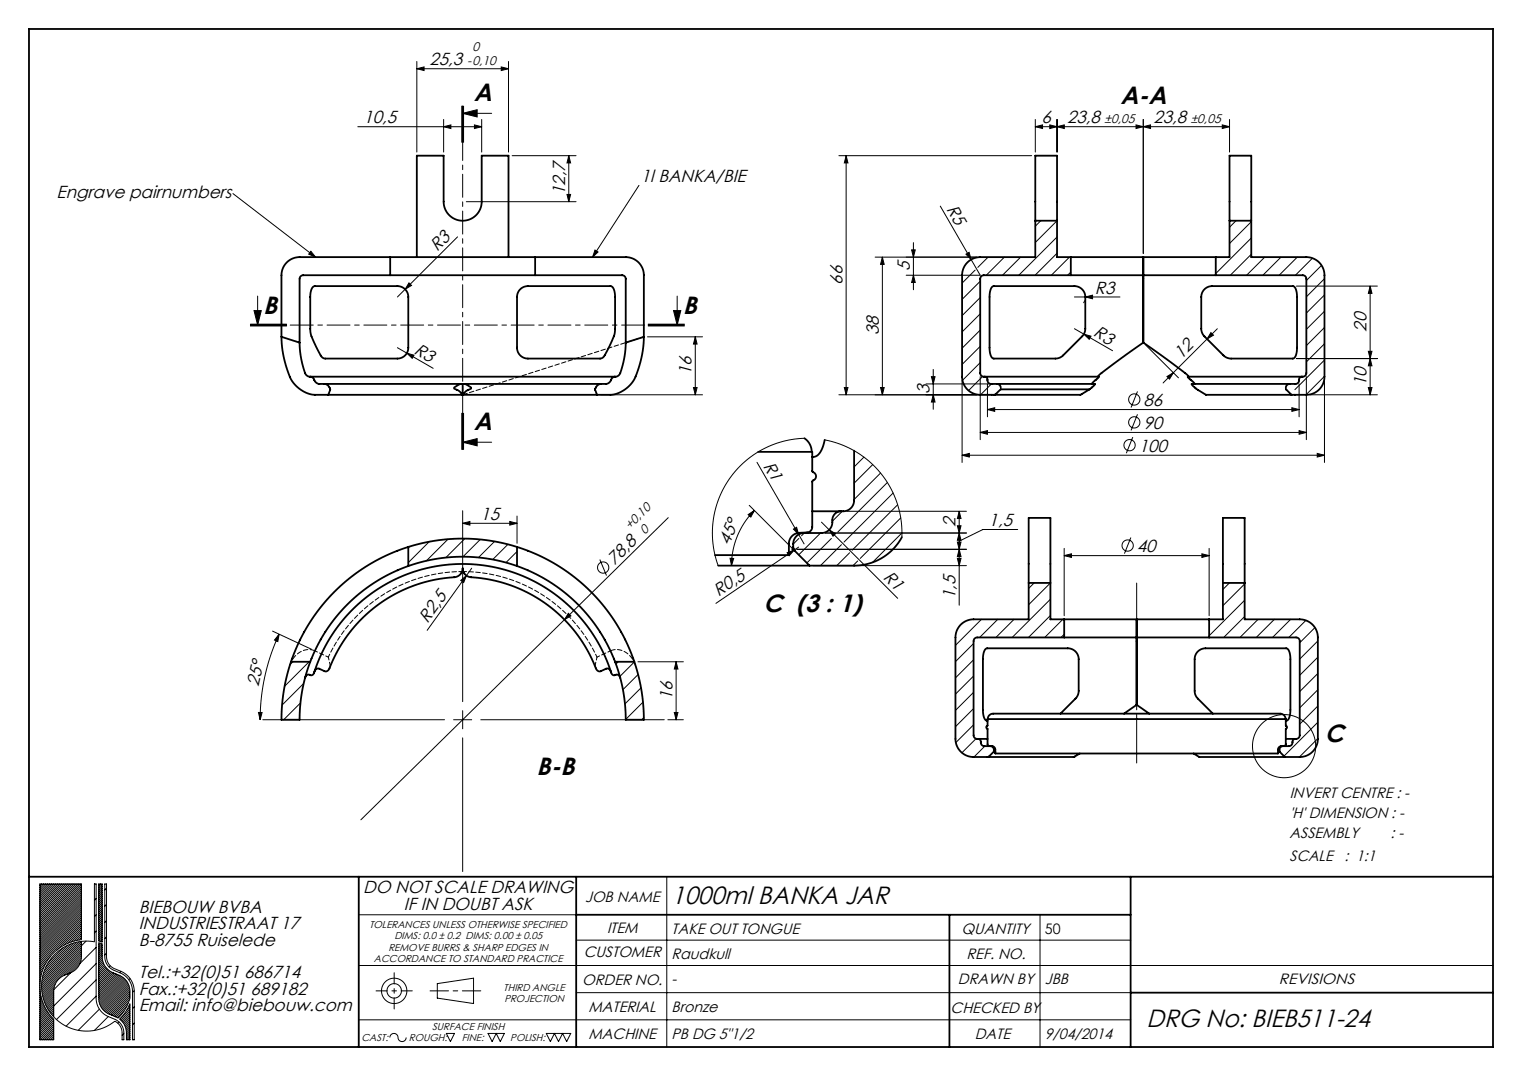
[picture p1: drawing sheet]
<svg xmlns="http://www.w3.org/2000/svg" width="420mm" height="297mm" viewBox="0 0 420 297" stroke-linecap="round" stroke-linejoin="round" font-family="sans-serif">
<g fill="none" stroke="#000" stroke-width=".28">
<path d="M115 19l2-.5v1zM115 17v25M115 19h25.3M138.3 18.5l2 .5-2 .5zM140.3 17v25M98.7 35h34.2M122.4 35l2-.5v1zM122.4 33v9M127.4 29.3v10M127.7 31.3l4-1v2zM127.7 29.3v10M127.7 31.3h8"/>
<path d="M127.9 29.3v10M130.9 34.5l2 .5-2 .5zM132.9 33v9M285.7 35l2-.5v1zM285.7 33v9M289.7 34.5l2 .5-2 .5zM291.7 35l2-.5v1zM291.7 33v9M313.5 34.5l2 .5-2 .5zM315.5 35l2-.5v1zM315.5 33v37M337.3 34.5l2 .5-2 .5z"/>
<path d="M339.3 35h-53.6M339.3 33v9M64.3 53.4l22.8 17.6M128.7 55.7h30.3M141.3 43h17.7M156.5 53.7h1l-.5 2zM157 43l.5 2h-1zM157 43v12.7M176.3 51.2l-12.8 19.8M231.5 43h53.2M233.5 43v66M233.5 43l.5 2h-1z"/>
<path d="M259.5 56.9l11 19.1h-20.4M85.8 69.4l1.3 1.6-1.9-.9zM112.9 78.1l.7 .7-1.8 1.1zM126.3 65.4l-16.6 16.6M164.2 69l.8 .6-1.5 1.4zM241.5 71h28M243.5 71v38M243.5 71l.5 2h-1zM251.6 69h1l-.5 2zM252.1 76l.5 2h-1zM252.1 67v13M266.6 70.2l.8-.5 .6 1.9z"/>
<path d="M269.1 74.5l-3.6 3.7M270.5 77.6l-5 5M272.7 71l-2.9 2.8M277.2 71l-5 5M281.6 71l-4.9 5M287.2 60.9l-1.5 1.5M291.7 60.9l-6 6M291.7 65.4l-10.6 10.6M291.7 69.9l-6.1 6.1M295.1 71l-5 5M295.5 75.1l-.9 .9M335.5 71h.1"/>
<path d="M341.1 60.9l-1.8 1.8M345.3 61.2l-6 6M345.3 65.7l-9.8 9.8M345.3 70.2l-5.8 5.8M349 71l-5 5M353.5 71l-5 5M357.7 79h22.4M358 71l-5 5M362.2 71.3l-4.7 4.7M364.7 73.2l-4.2 4.2M365.5 76.9l-5 5M378.1 79v30"/>
<path d="M378.1 79l.5 2h-1zM69.1 89.7h10M69.1 90h10M69.1 89.5h10M70.1 85.7h2l-1 4zM71.1 81.7v8M109.7 96l9.8 5.7M112.3 97.5l2 .5-.5 .9zM178.7 93h15.2M178.9 89.7h10M178.9 90h10M178.9 89.5h10"/>
<path d="M185.9 85.7h2l-1 4zM186.9 81.7v8M191.9 93v16M191.9 93l.5 2h-1zM270.5 82.1l-5 5M270.5 86.6l-5 5M270.5 91.1l-5 5M270.5 95.6l-5 5M296.5 90.7l10.5 6.1M296.5 82h12.6M299.1 92.2l2 .6-.5 .9zM299.3 82.9l-.3 .7"/>
<path d="M299.5 82l2-.5v1zM316.2 95.3l9 9M334.2 91.8l.7 .7-1.8 1.1zM335.9 90.7l-14.9 15M357.7 99h22.4M365.5 81.4l-5 5M365.5 85.9l-5 5M365.5 90.4l-5 5M365.5 94.9l-5 5M365.5 99.4l-8.2 8.2M377.6 97h1l-.5 2zM378.1 99l.5 2h-1z"/>
<path d="M127.4 114.1v10M127.7 114.1v10M127.9 114.1v10zM165.7 109h28.2M191.4 107h1l-.5 2zM231.5 109h41.9M233 107h1l-.5 2zM243 107h1l-.5 2zM255.5 106h18.6M257 104h1l-.5 2zM257.5 109l.5 2h-1zM257.5 102v11"/>
<path d="M265.5 105v22.7M270.5 119.4l2-.5v1zM270.5 104v17.4M270.5 119.4h90M270.5 100.1l-4.9 4.9M271.2 103.9l-3.9 3.9M272.5 113l2-.5v1zM272.5 106v9M272.5 113h86M273.6 106l-3 3M313.9 114.4l-1.8 4.4M313.9 108l-1.8 4.5"/>
<path d="M322 103.9l1.8-1-1.1 1.7zM356.5 112.5l2 .5-2 .5zM358.5 118.9l2 .5-2 .5zM358.5 106v9M360.5 104v17.4M361.5 109h18.6M365.5 103.9l-5.1 5.1M365.5 105v22.7M377.6 107h1l-.5 2zM127.7 122.1l4-1v2zM127.7 122.1h8M206.8 139.5l12.4 12.5"/>
<path d="M208.9 127.6l13 22.5M222 121l-3 .2-3.1 .7-3.1 1-2.7 1.3-2.5 1.6-2.5 2-2.1 2.2-1.9 2.5-1.6 2.6-1.3 2.9-.9 3.1-.5 2.9-.2 3.1 .1 3 .6 3.1 .9 2.9M227.6 121.4l4.4 1.3 4.2 2 3.7 2.7 3.3 3.5 2.6 3.9 1.8 4.2 1.1 4.6 .2 4.7M238.4 126.2l-2.7 2.7M240.8 128.2l-5.1 5.2M243 130.6l-7.3 7.3M244.9 133.2l-13.7 13.7M246.5 136.1l-13.6 13.5M247.7 139.3l-12.5 12.6M265.5 125.7l2-.5v1zM265.5 125.7h100M312.6 120.7l-1.8 4.4"/>
<path d="M363.5 125.2l2 .5-2 .5zM118.4 149.5l-5.7 5.8M123.6 148.8l-5.9 6M127.7 141v52.7M127.7 144.4l2-.5v1zM127.7 144.4h15M128.3 148.7l-5.3 5.2M128.7 158.9l-10.8 15.1M130.2 156.8l-1.5 2.1M132.5 148.9l-4.7 4.8M136.5 149.4l-4.5 4.5M140.2 150.3l-4.2 4.1"/>
<path d="M140.7 143.9l2 .5-2 .5zM142.7 152.2l-3.1 3.1M142.7 142.4v7.6M165.5 154.4l1.9 4.5M184.4 142.9l-28.6 28.1M201.5 154.1l1 .1-.6 1.9zM206.5 142l1.7-1.1-1 1.8zM208.2 140.9a21.5 21.5 0 0 0-6.3 15.2M217.2 152.6l2-.8-1.4 1.6zM218.4 151.6h1M218.9 151.1v1M219 146l.8-.5 .6 2z"/>
<path d="M219.2 151.3l-.7 .7M219.9 151.6h46.8M220.4 151l-22.8 15.5M220.4 148.6l-1.5 1.6M221.9 147.1l-.7 .8M224.4 156.1h42.3M226.4 147.1l-6 6M226.7 144.1l21 21.1M227.7 147.1h39M228.8 146.2l1.8 1.1-.7 .7zM229.4 148.6l-6.7 6.8M232.2 150.3l-5.8 5.8"/>
<path d="M232.4 141.1l-2.7 2.8M233.7 141.1h33M234.4 152.6l-3.5 3.5M236.7 154.8l-1.3 1.3M248.6 143l-11.2 11.1M248.9 147.1l-8.1 8.1M264.2 149.6h1l-.5 2zM264.2 154.1h1l-.5 2zM264.2 145.1h1l-.5 2zM264.7 147.1l.5 2h-1zM264.7 151.6l.5 2h-1zM264.7 141.1l.5 2h-1z"/>
<path d="M264.7 141.1v26M280.8 146.2h-9.6l-6.5 3.2M293.7 153.4l2-.5v1zM293.7 151.4v18.6M293.7 153.4h40M312.1 148.4l-1.8 4.4M331.7 152.9l2 .5-2 .5zM333.7 151.4v18.6M75.2 174.2l10.8 5M77 175l-.3 2.1-.9-.4zM77 175a55.9 55.9 0 0 0-5.2 23.7M127.1 160.2l1.6-1.3-.7 1.9z"/>
<path d="M155.8 171l-56.2 55.3M156.8 169.3l.7 .7-1.7 1zM268.7 177.6l-5 5M270.8 171l-7.1 7.1M275.3 171l-5 5M279.8 171l-5 5M285.4 160.9l-1.5 1.5M289.9 169.9l-6.1 6.1M289.9 165.4l-10.6 10.6M289.9 160.9l-6 6M293.3 171l-5 5M293.7 175.1l-.9 .9"/>
<path d="M333.7 171h.1M339.3 160.9l-1.8 1.8M343.5 170.2l-5.8 5.8M343.5 165.7l-9.8 9.8M343.5 161.2l-6 6M347.2 171l-5 5M351.7 171l-5 5M356.2 171l-5 5M360.4 171.2l-4.8 4.8M362.9 173.2l-4.2 4.2M363.7 176.9l-5 5M71.3 196.7h1l-.5 2z"/>
<path d="M72.5 198.7h50.2M80.8 182.7l-.7 .7M82.9 194l-4.6 4.7M83.8 188.7l-6 5.9M85.3 182.7l-6.8 6.7M125.2 198.7h5M127.7 196.2v5M132.7 198.7h50.6M170.6 182.7l-.6 .6M175.1 182.7l-4 4M176 182.7h12.6M176.1 186.2l-4.2 4.2"/>
<path d="M176.9 189.9l-4.4 4.4M177.4 193.8l-4.7 4.8M177.7 198.1l-.6 .6M184.3 198.7h4.3M186.1 196.7h1l-.5 2zM186.6 182.7v16M186.6 182.7l.5 2h-1zM268.7 195.6l-5 5M268.7 191.1l-5 5M268.7 186.6l-5 5M268.7 182.1l-5 5M363.7 199.4l-9.4 9.3"/>
<path d="M363.7 194.9l-5 5M363.7 190.4l-5 5M363.7 185.9l-5 5M363.7 181.4l-5 5M127.7 203.7v36.9M268.7 200.1l-4.9 4.9M269.3 203.9l-3.9 3.9M271.8 206l-3 3M363.7 203.9l-5.1 5.1M11 244h11.5v15.4a12.9 12.9 0 0 0-10.8 8.6 12.9 12.9 0 0 0 3.1 13.4v5.6h-3.8zM11.5 244l-.5 .5M12 244l-1 1"/>
<path d="M12.6 244l-1.6 1.6M13.2 244l-2.2 2.2M13.7 244l-2.7 2.7M14.3 244l-3.3 3.3M14.8 244l-3.8 3.8M15.4 244l-4.4 4.4M16 244l-5 5M16.5 244l-5.5 5.5M17.1 244l-6.1 6.1M17.6 244l-6.6 6.6M18.2 244l-7.2 7.2M18.8 244l-7.8 7.8"/>
<path d="M19.3 244l-8.3 8.3M19.9 244l-8.9 8.9M20.4 244l-9.4 9.4M21 244l-10 10M21.6 244l-10.6 10.6M21.9 259.9l-10.3 10.3M22.1 244l-11.1 11.1M22.5 259.8v4.3a4.8 4.8 0 0 1-3 4.4l-1.7 .7a4.8 4.8 0 0 0-3 4.4v7.1M22.5 244.2l-11.5 11.5M22.5 244.8l-11.5 11.5M22.5 245.3l-11.5 11.5M22.5 245.9l-11.5 11.5"/>
<path d="M22.5 246.5l-11.5 11.4M22.5 247l-11.5 11.5M22.5 247.6l-11.5 11.5M22.5 248.2l-11.5 11.4M22.5 248.7l-11.5 11.5M22.5 249.3l-11.5 11.4M22.5 249.8l-11.5 11.5M22.5 250.4l-11.5 11.5M22.5 251l-11.5 11.4M22.5 251.5l-11.5 11.5M22.5 252.1l-11.5 11.4M22.5 252.6l-11.5 11.5"/>
<path d="M22.5 253.2l-11.5 11.5M22.5 253.8l-11.5 11.4M22.5 254.3l-11.5 11.5M22.5 254.9l-11.5 11.5M22.5 255.5l-6.9 6.8M22.5 256l-5 5M22.5 256.6l-3.9 3.8M22.5 257.1l-2.9 2.9M22.5 257.7l-2.1 2.1M22.5 258.3l-1.4 1.3M22.5 258.8l-.7 .7M22.5 259.9l-11 11"/>
<path d="M23.8 259.8l-12.3 12.3M26.1 244h.4v31.5a5.5 5.5 0 0 0 3.4 5.1l1.8 .7a4.1 4.1 0 0 1 2.5 3.8v1.9h-.5v-2.2l-.3-1.1-.8-1.2-.9-.6a12.4 12.4 0 0 1-19.8-6.6 12.4 12.4 0 0 1 14.2-15.3zM26.1 244h.1M26.5 248l-.4 .5M26.5 252.5l-.4 .5M26.5 257l-.4 .5M27.2 244h1v16l-1-.3zM27.7 244l-.5 .5M28.2 244.1l-1 1M28.2 244.7l-1 .9M28.2 245.2l-1 1M28.2 245.8l-1 .9"/>
<path d="M28.2 246.3l-1 1M28.2 246.9l-1 1M28.2 247.5l-1 .9M28.2 248l-1 1M28.2 248.6l-1 1M28.2 249.2l-1 .9M28.2 249.7l-1 1M28.2 250.3l-1 .9M28.2 250.8l-1 1M28.2 251.4l-1 1M28.2 252l-1 .9M28.2 252.5l-1 1"/>
<path d="M28.2 253.1l-1 .9M28.2 253.6l-1 1M28.2 254.2l-1 1M28.2 254.8l-1 .9M28.2 255.3l-1 1M28.2 255.9l-1 .9M28.2 256.5l-1 .9M28.2 257l-1 1M28.2 257.6l-1 .9M28.2 258.1l-1 1M28.2 258.7l-1 1M28.2 259.3l-.6 .5"/>
<path d="M28.2 259.8l-.2 .2M28.9 244h.5v20.6l.4 1.1 .8 1.1 2.8 1.3a6 6 0 0 1 3.6 5.5v13.4h-.4v-13.4a5.5 5.5 0 0 0-3.4-5l-1.8-.8a4.1 4.1 0 0 1-2.5-3.7zM29.4 245.2l-.5 .4M29.4 249.6l-.5 .5M29.4 254.1l-.5 .5M29.4 258.6l-.5 .5M99 252.5h60M159 259.5h153M184 242v47M287 252.5v36.5M11 272h.1M11 272.5h.1"/>
<path d="M11 271.4h.1M11 273.1h.1M11.1 273.6l-.1 .1M11.1 270.8h-.1M11.1 274.1l-.1 .1M11.2 270.1l-.2 .2M11.2 274.6l-.2 .2M11.3 269.4l-.3 .3M11.3 275l-.3 .3M11.4 275.5l-.4 .4M11.5 268.7l-.5 .5M11.5 275.9l-.5 .6"/>
<path d="M11.7 276.3l-.7 .7M11.8 267.8l-.8 .8M11.8 276.7l-.8 .9M12 277.2l-1 .9M12.1 266.9l-1.1 1.1M12.2 277.5l-1.2 1.2M12.3 277.9l-1.3 1.4M12.5 278.3l-1.5 1.5M12.7 265.8l-1.7 1.7M12.7 278.7l-1.7 1.7M12.9 279l-1.9 1.9M13.2 279.3l-2.2 2.2"/>
<path d="M13.4 279.7l-2.4 2.4M13.6 280l-2.6 2.6M14 263.9l-3 3M14.8 273.8l-2.6 2.6M14.8 274.3l-2.4 2.5M14.8 274.9l-2.3 2.3M14.8 275.4l-2.1 2.2M14.8 276l-1.9 1.9M14.8 276.6l-1.7 1.7M14.8 277.1l-1.5 1.6M14.8 278.2l-1.1 1.1M14.8 278.8l-.8 .9"/>
<path d="M14.8 279.4l-.6 .6M14.8 279.9l-.3 .4M15 272.5l-3.1 3M15.2 271.6l-3.4 3.5M17.5 261.5l-4.2 4.3M18.7 260.9l-6.1 6.1M19.6 260.5l-7.4 7.4M20.5 260.2l-8.5 8.6M21.2 260.1l-9.4 9.4M22.4 265.1l-3.8 3.8M22.5 264.4l-4.9 4.9M22.5 260.5l-11 11"/>
<path d="M22.5 261.6l-11 11M22.5 262.2l-11 10.9M22.5 262.7l-10.9 10.9M22.5 263.3l-10.9 10.8M22.5 263.9l-10.8 10.7M26.5 261.5l-14.4 14.5M26.5 266l-13 13M26.5 270.5l-10.9 10.9M26.5 275l-8.3 8.2M27.2 260.2l1 .3v3.6a4.8 4.8 0 0 0 2.9 4.4l1.8 .7a4.8 4.8 0 0 1 2.9 4.4 6.4 6.4 0 0 1-.7 4l-1.1 1.8-1.4 1.6-2.4-1.1a4.8 4.8 0 0 1-3-4.4zM27.4 278.6l-5.8 5.8M27.7 260.4l-.5 .4"/>
<path d="M28.1 260.5l-.9 .8M28.2 260.9l-1 1M28.2 261.5l-1 1M28.2 262.1l-1 .9M28.2 262.6l-1 1M28.2 263.2l-1 .9M28.2 263.7l-1 1M28.2 264.3l-1 1M28.3 264.8l-1.1 1M28.4 265.3l-1.2 1.1M28.5 265.7l-1.3 1.2M28.7 266.1l-1.5 1.4"/>
<path d="M28.8 266.5l-1.6 1.6M29.1 266.8l-1.9 1.8M29.3 267.1l-2.1 2.1M29.4 263.1l-.5 .5M29.6 267.4l-2.4 2.4M29.9 267.7l-2.7 2.6M30.2 267.9l-3 3M30.4 266.6l-.3 .3M30.5 268.2l-3.3 3.2M30.9 268.4l-3.7 3.6M31.3 268.5l-4.1 4.1M31.7 268.7l-4.5 4.4"/>
<path d="M32.1 268.9l-4.9 4.8M32.5 269l-5.3 5.2M32.9 269.2l-5.7 5.6M33.2 269.4l-6 6M33.4 268.1l-.4 .4M33.6 269.6l-6.3 6.3M33.9 269.8l-6.6 6.6M34.2 270.1l-6.8 6.8M34.3 279l-1.9 1.9M34.5 270.3l-6.9 7M34.8 270.6l-7.1 7.1M35 271l-7.1 7"/>
<path d="M35 277.7l-3 3M35.2 271.3l-7 7.1M35.4 271.7l-7 7M35.5 276.7l-3.9 3.8M35.6 272.1l-6.9 6.9M35.7 272.5l-6.7 6.7M35.8 275.8l-4.6 4.6M35.8 273l-6.5 6.5M35.8 273.5l-6.1 6.2M35.8 274.1l-5.8 5.8M35.8 274.6l-5.4 5.4M35.8 275.2l-5 5"/>
<path d="M35.8 277.4l-.2 .3M35.8 278l-.9 1M35.8 278.6l-2.7 2.7M35.8 279.1l-2.4 2.5M35.8 279.7l-2.2 2.2M35.9 270.1l-.4 .3M37 273.4l-.4 .5M37 277.9l-.4 .5M99 266.5h313M120.7 271.5l10-1.5v7l-10-1.5zM159 274h153M13.9 280.3l-2.9 2.9"/>
<path d="M14.1 280.6l-3.1 3.2M14.4 280.9l-3.4 3.4M14.7 281.2l-3.7 3.7M14.8 280.5l-.1 .1M14.8 281.6l-3.8 3.8M14.8 282.2l-3.8 3.8M14.8 282.7l-3.8 3.9M14.8 283.3l-3.7 3.7M14.8 283.9l-3.1 3.1M14.8 284.4l-2.6 2.6M14.8 285l-2 2M14.8 285.5l-1.4 1.5"/>
<path d="M14.8 286.1l-.9 .9M14.8 286.7l-.3 .3M29.9 280.6l-3.9 3.8M32.9 282.1l-.4 .3M33 281.3l1.1 1.1 .5 1.2 .3 1.2v2.2h.9M33 281.3l1.6-2 1.2-2.2v9.9M34.2 285.3l-.5 .5M35.8 280.2l-1.9 2M35.8 280.8l-1.7 1.7M35.8 281.4l-1.5 1.5M35.8 281.9l-1.3 1.3M35.8 282.5l-1.1 1.2"/>
<path d="M35.8 283l-1 1.1M35.8 283.6l-.9 1M35.8 284.2l-.9 .9M35.8 284.7l-.9 1M35.8 285.3l-.9 .9M35.8 285.9l-.9 .9M35.8 286.4l-.5 .6M35.8 287h.1M37 282.4l-.4 .5M37 286.9l-.1 .1M99 281.5h213M107.6 286.4a1.16 1.16 0 0 1 1.3-1.1 1.16 1.16 0 0 1 1 1.4 1.13 1.13 0 0 0 1.2 .8 1.13 1.13 0 0 0 1-1.1"/>
<path d="M123.2 285.3h2.2l-1.1 2.2zM134.7 285.3h4.5l-1.1 2.2-1.2-2.2-1.1 2.2zM150.7 285.3h6.8l-1.1 2.2-1.2-2.2-1.1 2.2-1.1-2.2-1.1 2.2z"/>
<circle cx="313" cy="116.6" r="1.56"/>
<circle cx="313" cy="110.3" r="1.56"/>
<circle cx="311.7" cy="122.9" r="1.56"/>
<circle cx="166.4" cy="156.7" r="1.56"/>
<circle cx="311.2" cy="150.6" r="1.56"/>
<circle cx="354.3" cy="206" r="8.7"/>
<circle cx="108.8" cy="273.5" r="2"/>
<circle cx="108.8" cy="273.5" r="3.5"/>
</g>
<path d="M127.7 29.3v94.8" fill="none" stroke="#000" stroke-width=".28" stroke-dasharray="6.3 1.3 1.3 1.3" stroke-dashoffset="1.5"/>
<path d="M69.1 89.7h119.8" fill="none" stroke="#000" stroke-width=".28" stroke-dasharray="6.3 1.3 1.3 1.3" stroke-dashoffset="-.8"/>
<path d="M313.7 160.9v49.7" fill="none" stroke="#000" stroke-width=".28" stroke-dasharray="15.2 1.3 1.3 1.3" stroke-dashoffset="1.8"/>
<path d="M128 108.9l49.7-15.9" fill="none" stroke="#000" stroke-width=".28" stroke-dasharray="1.3 .6" stroke-dashoffset=".3"/>
<path d="M118.7 273.5h14" fill="none" stroke="#000" stroke-width=".28" stroke-dasharray="6.3 1.3 1.3 1.3" stroke-dashoffset="1.3"/>
<path d="M103.8 273.5h10M108.8 278.5v-10" fill="none" stroke="#000" stroke-width=".28" stroke-dasharray="6.3 1.3 1.3 1.3" stroke-dashoffset="3.3"/>
<g fill="none" stroke="#000" stroke-width=".5">
<path d="M8 8h404v281h-404zM86.4 79.2l.5-.2h21.7a3.2 3.2 0 0 1 4.1 3v14a3.2 3.2 0 0 1-4.1 3h-15.3a11 11 0 0 1-4.3-.3l-.5-.6a19.5 19.5 0 0 1-2.8-6l-.1-10.6 .3-1.5zM107.7 71h-25a5 5 0 0 0-5 5v17M107.7 76h-24a1 1 0 0 0-1 1v17.6M107.7 76h40M107.7 71h40M107.7 71v5M115 71v-28h7.4v12.7a5.3 5.3 0 0 0 5.3 5.2 5.3 5.3 0 0 0 5.2-5.2v-12.7h7.4v28M143.6 79.8l.3-.3a4.6 4.6 0 0 1 3.4-.5h20.1a1.67 1.67 0 0 1 2.2 1.8v11.1a14.1 14.1 0 0 1-2 4.9l-1 1.6-.9 .6h-19a3.2 3.2 0 0 1-4-3v-14.3l.2-.9zM147.7 76h24a1 1 0 0 1 1 1v17.6M147.7 71h25a5 5 0 0 1 5 5v17M147.7 71v5"/>
<path d="M273.8 79.2l.4-.2h21.2a3.2 3.2 0 0 1 4.1 3v8.7l-.2 1.2-.7 1-5.6 5.5-1.8 .6h-16a1.59 1.59 0 0 1-2-1.8l-.1-15.5 .2-1.5zM285.7 60.9v10.1h-15.2a5 5 0 0 0-5 5v28a5 5 0 0 0 5 5h3.9M285.7 60.9v-17.9h6v17.9M285.7 60.9h6M291.7 60.9v10.1h3.8M295.5 76h-24a1 1 0 0 0-1 1v26a1.03 1.03 0 0 0 1.2 1M295.5 71h20M295.5 76h20M295.5 71v5M315.5 76h20M315.5 71h20M315.5 76v18.6"/>
<path d="M315.5 71v5M332.4 79.8l.5-.4a15.2 15.2 0 0 1 6.2-.4h16.7a1.59 1.59 0 0 1 2 1.8l.1 15.2a2.89 2.89 0 0 1-1.2 3h-12.7a14.7 14.7 0 0 1-5.8-.4l-5.8-5.7-.8-1.3-.1-9.9 .2-.9zM335.5 76h24a1 1 0 0 1 1 1v26a1.03 1.03 0 0 1-1.2 1M335.5 71v5M339.3 60.9v-17.9h6v17.9M339.3 60.9v10.1h-3.8M339.3 60.9h6M345.3 60.9v10.1h15.2a5 5 0 0 1 5 5v28a5 5 0 0 1-5 5h-4.1M77.7 93a25.6 25.6 0 0 0 3.3 12.8 8.3 8.3 0 0 0 5.9 3.2h3.7M77.7 93l5 1.6M82.7 94.6a20.1 20.1 0 0 0 1.9 9l1 .4M172.7 94.6a19.3 19.3 0 0 1-2 9l-1 .4"/>
<path d="M177.7 93a26 26 0 0 1-3.3 12.7 8.4 8.4 0 0 1-5.9 3.3h-3.8M177.7 93l-5 1.6M315.5 94.6a111.6 111.6 0 0 1 12.4 9.2v.2M315.5 94.6a126.8 126.8 0 0 0-12.4 9.1v.3M85.6 104a1.69 1.69 0 0 1 1.4 1.4l.9 .5 1.7 .1M85.6 104h84.1M89.6 106a1.85 1.85 0 0 1 1.5 1.5l-.5 1.5M89.6 106h37.6M90.6 109h36.9M125.3 107.3l1.5 .7 .7 1M127.2 106l-1.9 1M127.2 106h.5"/>
<path d="M127.5 109h.2M127.7 109h.1M127.7 106h.4M127.7 106v3M127.8 109h36.9M128.1 106h37.7M128.1 106l1.9 1M130 107.3a3.2 3.2 0 0 0-2.2 1.7M165.8 106a1.87 1.87 0 0 0-1.6 1.5l.5 1.5M169.7 104a1.83 1.83 0 0 0-1.4 1.4l-.9 .6h-1.6M271.7 104h31.5l-1.6 1.6-.2 .4M271.7 104a.97 .97 0 0 1 .8 1.2 1.48 1.48 0 0 0 2 .8h.6"/>
<path d="M275.1 106l.7 .3 .4 .7M275.1 106h27l-1.4 1.5M300.7 107.5h-24a1.08 1.08 0 0 0-1.3 .7l-1 .8M300.7 107.5l-2.6 1.5h-23.7M354.8 107.3l1.6 1.7M355.9 106l-.7 .2-.4 .8M355.9 106h-27a1.02 1.02 0 0 0 .8 1l.8 .6a6 6 0 0 0 5.2 1.4h20.7M359.3 104a.97 .97 0 0 0-.8 1.2 1.48 1.48 0 0 1-2 .8h-.6M359.3 104h-31.5l1.6 1.6 .2 .4M209.2 124.7h14.9l.1 5.4a1.33 1.33 0 0 1 1 1.2 1.33 1.33 0 0 1-.9 1.3l-.2 .4v12.8l-.4 .7-.6 .4-2.6 .2a3 3 0 0 0-2.8 3v3.1h-20.4M222 121l1.4 1.6 .6 2.1M227.6 121.4a5.5 5.5 0 0 1-2.8 4.7h-.7"/>
<path d="M235.7 124.4v13.7a3.1 3.1 0 0 1-3.6 3M112.7 151a50 50 0 0 1 30 0M112.7 156.2a45 45 0 0 1 30 0M112.7 156.2l-2.5 1a45 45 0 0 0-21.7 19.3l-2.9 6.2M112.7 151l-2.5 .8a50 50 0 0 0-29.8 30.6l-.1 .3M112.7 151v5.2M142.7 156.2l2.4 1a45 45 0 0 1 24.3 24.7l.3 .8M142.7 151l2.4 .8a50 50 0 0 1 29.8 30.6l.1 .3M142.7 151v5.2M198.2 156.1h25.2M220.1 147.1h1.8M221.9 147.1a3 3 0 0 0-3 3v1.2l.3 .7 4.2 4.1"/>
<path d="M224.1 141.1h8M232.1 141.1a2.59 2.59 0 0 0-2.4 3.3 3 3 0 0 1-3 2.7h-4.8M248.9 148.3a15 15 0 0 1-13.2 7.8h-12.3M283.9 160.9v10.1h-15.2a5 5 0 0 0-5 5v28a5 5 0 0 0 5 5h3.9M283.9 160.9v-17.9h6v17.9M283.9 160.9h6M289.9 160.9v10.1h3.8M293.7 176h-24a1 1 0 0 0-1 1v26a1.03 1.03 0 0 0 1.2 1M293.7 171h20M293.7 176h20M293.7 171v5M313.7 176v18.6"/>
<path d="M313.7 176h20M313.7 171h20M313.7 171v5M333.7 176h24a1 1 0 0 1 1 1v26a1.03 1.03 0 0 1-1.2 1M333.7 171v5M337.5 160.9v-17.9h6v17.9M337.5 160.9h6M337.5 160.9v10.1h-3.8M343.5 160.9v10.1h15.2a5 5 0 0 1 5 5v28a5 5 0 0 1-5 5h-4.1M80.3 182.7a50 50 0 0 0-2.6 16h5a45 45 0 0 1 2.9-16M80.3 182.7h5.3M84.2 187.1a1.15 1.15 0 0 1 1.8-.7l.4-.2a43.2 43.2 0 0 1 41.3-30.5 43.2 43.2 0 0 1 41.3 30.5l.3 .2a1.35 1.35 0 0 1 1.6 .2l.3 .5"/>
<path d="M86.8 185.4l.4-.6 .6-.3 1.9 .8 .6-.1a2.55 2.55 0 0 0 1-1.8 39.7 39.7 0 0 1 34.7-24.2 2.5 2.5 0 0 0 1.7-2.4 2.5 2.5 0 0 0 2.3 2.5 39.7 39.7 0 0 1 34.7 25.6l.9 .4 2.1-.8 .5 .3 .4 .6M169.7 182.7a45 45 0 0 1 3 16h5a50 50 0 0 0-2.7-16M169.7 182.7h5.3M272.5 198.5h82.3l.1 1.9a.48 .48 0 0 1 .2 .4 .48 .48 0 0 1-.3 .4v4.3l-.3 .4h-.9a1 1 0 0 0-.9 1v1.1h-78v-1.1a1 1 0 0 0-1-1h-.8l-.4-.4-.1-4.4a.48 .48 0 0 1-.2-.4 .48 .48 0 0 1 .3-.5zM272.6 198.5a1.76 1.76 0 0 1 2.3-1.5h78.3a1.5 1.5 0 0 1 1.6 1.5M292.6 197l4.3-4.3 .6-1 .2-9.7a3.2 3.2 0 0 0-4.1-3h-20.2a1.62 1.62 0 0 0-2.1 1.8l-.1 15.2a2.81 2.81 0 0 0 1.2 3h.1M313.7 194.6l3.4 2.4M313.7 194.6l-3.5 2.4M334.7 197l-4.3-4.3-.6-1.1-.1-9.6a3.2 3.2 0 0 1 4-3h20.2a1.59 1.59 0 0 1 2.1 1.8l.1 15.2a2.89 2.89 0 0 1-1.2 3h-.1M269.9 204a.97 .97 0 0 1 .8 1.2l.7 .7 1.9 .1M269.9 204h2.6M273.3 206a1 1 0 0 1 1 1v.5"/>
<path d="M273.3 206h.5M274.3 207.5l-1.7 1.5M274.3 207.5h.4M298 208l-1.7 1h-23.7M329.4 208l.4 .3a4 4 0 0 0 3.1 .7h21.7M353.5 206h.6M354.1 206a1 1 0 0 0-1 1l.1 .6 1.4 1.4M354.8 204h2.7M357.5 204a.97 .97 0 0 0-.9 1.2l-.7 .7-1.8 .1M8 242h404M99 242v47M159 242v47"/>
<path d="M159 252.5h153M262 252.5v36.5M312 242v47M312 274h100"/>
</g>
<g fill="#000">
<path d="M112.9 78.1l.7 .7-1.8 1.1zM266.6 70.2l.8-.5 .6 1.9zM112.3 97.5l2 .5-.5 .9zM299.1 92.2l2 .6-.5 .9zM127.1 160.2l1.6-1.3-.7 1.9zM217.2 152.6l2-.8-1.4 1.6zM219 146l.8-.5 .6 2zM228.8 146.2l1.8 1.1-.7 .7zM156.8 169.3l.7 .7-1.7 1z"/>
<path d="M115 19l2-.5v1zM138.3 18.5l2 .5-2 .5z"/>
<path d="M122.4 35l2-.5v1zM130.9 34.5l2 .5-2 .5z"/>
<path d="M127.7 31.3l4-1v2zM127.7 122.1l4-1v2z"/>
<path d="M315.5 35l2-.5v1zM337.3 34.5l2 .5-2 .5zM299.5 82l2 .5v-1z"/>
<path d="M157 43l.5 2h-1zM156.5 53.7h1l-.5 2z"/>
<path d="M233.5 43l.5 2h-1zM233 107h1l-.5 2zM251.6 69h1l-.5 2zM252.1 76l.5 2h-1zM257 104h1l-.5 2zM257.5 109l.5 2h-1zM186.6 182.7l.5 2h-1zM186.1 196.7h1l-.5 2z"/>
<path d="M164.2 69l.8 .6-1.5 1.4zM85.8 69.4l1.3 1.6-1.9-.9z"/>
<path d="M70.1 85.7h2l-1 4zM185.9 85.7h2l-1 4z"/>
<path d="M334.2 91.8l.7 .7-1.8 1.1zM322 103.9l1.8-1-1.1 1.7z"/>
<path d="M191.4 107h1l-.5 2zM191.9 93l.5 2h-1z"/>
<path d="M243 107h1l-.5 2zM243.5 71l.5 2h-1z"/>
<path d="M377.6 107h1l-.5 2zM378.1 99l.5 2h-1zM377.6 97h1l-.5 2zM378.1 79l.5 2h-1z"/>
<path d="M265.5 125.7l2-.5v1zM363.5 125.2l2 .5-2 .5zM270.5 119.4l2-.5v1zM358.5 118.9l2 .5-2 .5zM291.7 35l2-.5v1zM313.5 34.5l2 .5-2 .5zM285.7 35l2-.5v1zM289.7 34.5l2 .5-2 .5zM272.5 113l2-.5v1zM356.5 112.5l2 .5-2 .5zM127.7 144.4l2-.5v1zM140.7 143.9l2 .5-2 .5zM293.7 153.4l2-.5v1zM331.7 152.9l2 .5-2 .5z"/>
<path d="M206.5 142l1.7-1.1-1 1.8zM201.5 154.1l1 .1-.6 1.9z"/>
<path d="M264.2 149.6h1l-.5 2zM264.7 147.1l.5 2h-1z"/>
<path d="M264.7 151.6l.5 2h-1zM264.2 154.1h1l-.5 2z"/>
<path d="M264.2 145.1h1l-.5 2zM264.7 141.1l.5 2h-1z"/>
<path d="M77 175l-.3 2.1-.9-.4zM71.3 196.7h1l-.5 2z"/>
</g>
<path d="M86.9 179.6a5.3 5.3 0 0 0-6.9 4.1M175.4 183.7a5.4 5.4 0 0 0-6.9-4.1" fill="none" stroke="#000" stroke-width=".28" stroke-dasharray="1.3 .6" stroke-dashoffset="-.1"/>
<path d="M91.1 183.6v.5M164.3 184.1l-.1-.5" fill="none" stroke="#000" stroke-width=".28" stroke-dasharray="1.3 .6"/>
<path d="M86.9 179.6l3.7 1.8M168.5 179.6l-3.8 1.8M91.1 183.6l-.5-2.2M164.7 181.4l-.5 2.2" fill="none" stroke="#000" stroke-width=".28" stroke-dasharray="1.3 .6" stroke-dashoffset=".5"/>
<path d="M127.8 157.8a40.9 40.9 0 0 1 36.9 23.6M90.6 181.4a40.9 40.9 0 0 1 36.9-23.6" fill="none" stroke="#000" stroke-width=".28" stroke-dasharray="1.3 .6" stroke-dashoffset=".4"/>
<g font-size="6.9">
<text x="130.8" y="28">A</text>
<text x="309.2" y="28.6">A-A</text>
<text x="72.6" y="86.6">B</text>
<text x="188.4" y="86.6">B</text>
<text x="130.8" y="118.8">A</text>
<text x="210.7" y="169">C (3 : 1)</text>
<text x="365.6" y="204.7">C</text>
<text x="148" y="213.9">B-B</text>
<text x="185.3" y="249.7">1000ml BANKA JAR</text>
<text x="316.4" y="283.5">DRG No: BIEB511-24</text>
</g>
<g font-size="4.8">
<text x="118.5" y="18">25,3</text>
<text x="100.3" y="34">10,5</text>
<text x="287.4" y="34">6</text>
<text x="294.5" y="34">23,8</text>
<text x="318.3" y="34">23,8</text>
<text x="155.9" y="53.8" transform="rotate(-90 155.9 53.8)">12,7</text>
<text x="176.9" y="50.1">1l BANKA/BIE</text>
<text x="15.6" y="54.7">Engrave pairnumbers</text>
<text x="261.1" y="57.8" transform="rotate(60 261.1 57.8)">R5</text>
<text x="120.7" y="69.6" transform="rotate(-45 120.7 69.6)">R3</text>
<text x="251" y="74.7" transform="rotate(-90 251 74.7)">5</text>
<text x="232.5" y="78.5" transform="rotate(-90 232.5 78.5)">66</text>
<text x="302.1" y="81.1">R3</text>
<text x="242.5" y="92.5" transform="rotate(-90 242.5 92.5)">38</text>
<text x="301.5" y="92.6" transform="rotate(30 301.5 92.6)">R3</text>
<text x="377.1" y="91.5" transform="rotate(-90 377.1 91.5)">20</text>
<text x="114" y="97.5" transform="rotate(30 114 97.5)">R3</text>
<text x="325.9" y="99.3" transform="rotate(-45 325.9 99.3)">12</text>
<text x="190.9" y="103.5" transform="rotate(-90 190.9 103.5)">16</text>
<text x="377.1" y="106.5" transform="rotate(-90 377.1 106.5)">10</text>
<text x="256.5" y="108.7" transform="rotate(-90 256.5 108.7)">3</text>
<text x="315.6" y="112">86</text>
<text x="315.6" y="118.3">90</text>
<text x="314.3" y="124.6">100</text>
<text x="210.5" y="128.5" transform="rotate(60 210.5 128.5)">R1</text>
<text x="132.6" y="143.4">15</text>
<text x="263.7" y="145.4" transform="rotate(-90 263.7 145.4)">2</text>
<text x="272.8" y="145.1">1,5</text>
<text x="201.2" y="150.7" transform="rotate(-67 201.2 150.7)">45°</text>
<text x="313.7" y="152.3">40</text>
<text x="169.5" y="156.1" transform="rotate(-45 169.5 156.1)">78,8</text>
<text x="243.5" y="159.6" transform="rotate(45 243.5 159.6)">R1</text>
<text x="198.3" y="164.8" transform="rotate(-34 198.3 164.8)">R0,5</text>
<text x="263.7" y="165.5" transform="rotate(-90 263.7 165.5)">1,5</text>
<text x="118" y="172.1" transform="rotate(-54 118 172.1)">R2,5</text>
<text x="71.4" y="189.8" transform="rotate(-78 71.4 189.8)">25°</text>
<text x="185.6" y="193.2" transform="rotate(-90 185.6 193.2)">16</text>
<text x="38.3" y="251.9">BIEBOUW BVBA</text>
<text x="100.2" y="246.6">DO NOT SCALE DRAWING</text>
<text x="111.5" y="251.1">IF IN DOUBT ASK</text>
<text x="38.3" y="256.5">INDUSTRIESTRAAT 17</text>
<text x="38.3" y="261">B-8755 Ruiselede</text>
<text x="38.3" y="270">Tel.:+32(0)51 686714</text>
<text x="38.3" y="274.6">Fax.:+32(0)51 689182</text>
<text x="38.3" y="279.1">Email: info@biebouw.com</text>
</g>
<g font-size="4.1">
<text x="355.9" y="220.3">INVERT CENTRE : -</text>
<text x="355.9" y="225.7">'H' DIMENSION : -</text>
<text x="355.9" y="231.4">ASSEMBLY</text>
<text x="383.7" y="231.4">: -</text>
<text x="355.9" y="237.5">SCALE</text>
<text x="371" y="237.5">: 1:1</text>
<text x="161.4" y="249">JOB NAME</text>
<text x="167.5" y="257.4">ITEM</text>
<text x="185.3" y="257.7">TAKE OUT TONGUE</text>
<text x="265.4" y="257.8">QUANTITY</text>
<text x="161.1" y="264.3">CUSTOMER</text>
<text x="185.3" y="264.6">Raudkull</text>
<text x="266.7" y="264.6">REF. NO.</text>
<text x="160.7" y="271.8">ORDER NO.</text>
<text x="185.3" y="271.7">-</text>
<text x="264.4" y="271.7">DRAWN BY</text>
<text x="288.3" y="271.7">JBB</text>
<text x="352.9" y="271.7">REVISIONS</text>
<text x="162.4" y="279.4">MATERIAL</text>
<text x="185.3" y="279.4">Bronze</text>
<text x="262.3" y="279.6">CHECKED BY</text>
<text x="162.4" y="286.9">MACHINE</text>
<text x="185.3" y="286.8">PB DG 5&quot;1/2</text>
<text x="269" y="286.9">DATE</text>
<text x="288.3" y="286.9">9/04/2014</text>
</g>
<text font-size="4" x="288.4" y="257.8">50</text>
<g font-size="3.5">
<text x="128.9" y="17.9">-0,10</text>
<text x="130.4" y="14">0</text>
<text x="304.8" y="33.9">±0,05</text>
<text x="328.6" y="33.9">±0,05</text>
<text x="173.8" y="146.3" transform="rotate(-45 173.8 146.3)">+0,10</text>
<text x="178" y="147.8" transform="rotate(-45 178 147.8)">0</text>
</g>
<g font-size="2.8">
<text x="102" y="256.1">TOLERANCES UNLESS OTHERWISE SPECIFIED</text>
<text x="107.2" y="262.5">REMOVE BURRS &amp; SHARP EDGES IN</text>
<text x="108.8" y="259.1">DIMS: 0.0 ± 0.2 DIMS: 0.00 ± 0.05</text>
<text x="103.2" y="265.5">ACCORDANCE TO STANDARD PRACTICE</text>
<text x="139" y="273.5">THIRD ANGLE</text>
<text x="139.2" y="276.5">PROJECTION</text>
<text x="99.7" y="287.3">CAST:</text>
<text x="112.8" y="287.3">ROUGH:</text>
<text x="119.3" y="284.4">SURFACE FINISH</text>
<text x="127.5" y="287.3">FINE:</text>
<text x="140.8" y="287.3">POLISH:</text>
</g>
</svg>
